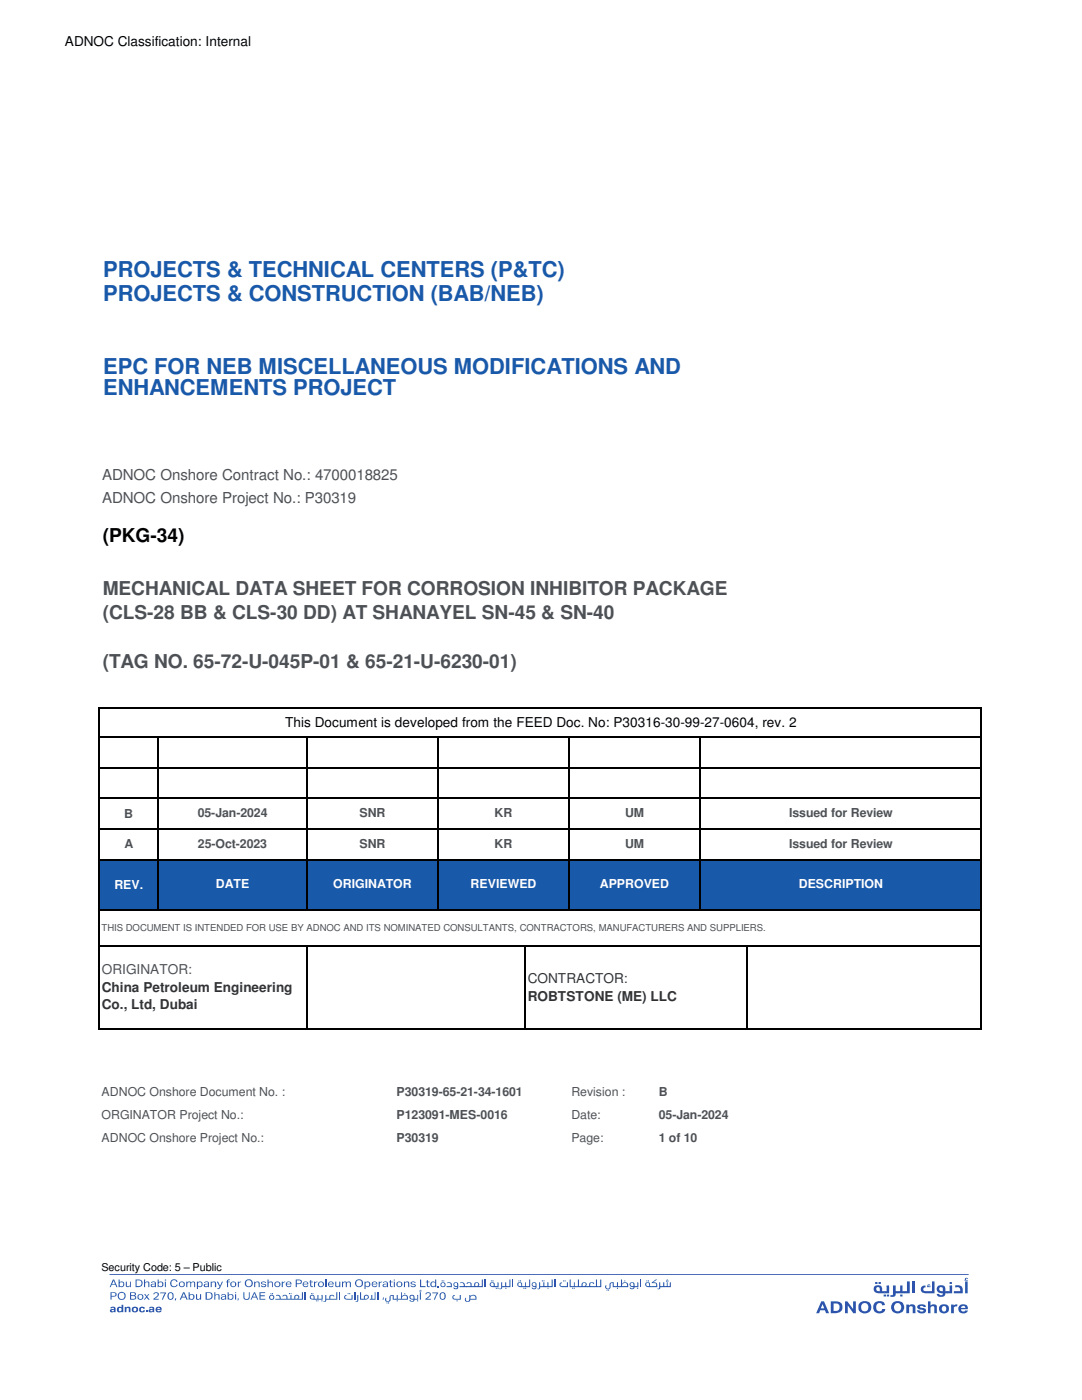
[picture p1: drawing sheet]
<svg xmlns="http://www.w3.org/2000/svg" width="216mm" height="279mm" viewBox="0 0 216 279" stroke-linecap="round" stroke-linejoin="round" font-family="sans-serif">
<path d="M19.9 171.5h176v10.2h-176z" fill="#1859a9"/>
<path d="M19.9 181.6h176v72.9h-176z" fill="#fff"/>
<g fill="none" stroke="#000" stroke-width=".25">
<path d="M19.8 141.3v64.3M19.9 141.4h176.1M19.9 147.2h176.1M19.9 153.2h176.1M19.9 159.3h176.1M31.6 147.3v34.4M61.2 147.3v34.4M87.4 147.3v34.4M113.5 147.3v34.4M139.7 147.3v34.4M195.8 141.5v64.1M19.9 165.4h176.1"/>
<path d="M19.9 171.5h176.1M19.9 181.6h176.1M19.9 188.8h176.1M61.2 188.9v16.7M104.8 188.9v16.7M149.1 188.9v16.7M19.9 205.4h176.1"/>
</g>
<g fill="#2e53ac">
<path d="M178.2 256.5h.5v1.2h.5v.4h-.5a.69 .69 0 0 1-.3 .7 .69 .69 0 0 1-.8 0l.1-.4h.4l.1-.1z"/>
<path d="M181 255.7h.5v2.4h-1v-.4h.5z"/>
<path d="M181.9 255.7h.6v2.4h-.6z"/>
<path d="M190.5 256.6a1.08 1.08 0 0 1 1.6 .8v.7h-1.8v-.4h1.3a.62 .62 0 0 0-.2-.7 .62 .62 0 0 0-.7 0z"/>
<path d="M168.6 259.7h.5l1.1 1.5v-1.5h.6v2.4h-.5l-1.1-1.6v1.6h-.6z"/>
<path d="M174.6 260l.5-.3a1.16 1.16 0 0 1 1.5 .7l-.6 .1a.62 .62 0 0 0-.7-.4 .62 .62 0 0 0-.5 .8 .62 .62 0 0 0 .4 .8 .62 .62 0 0 0 .8-.5h.7a1.25 1.25 0 0 1-1.9 .7 1.25 1.25 0 0 1-.2-1.9z"/>
<path d="M180.8 260.3h.6v.3a.74 .74 0 0 1 .7-.3 .74 .74 0 0 1 .6 .6v1.2h-.6v-1.1a.36 .36 0 0 0-.4-.3 .36 .36 0 0 0-.3 .3v1.1h-.6z"/>
<path d="M183.2 260.5l.4-.1a.88 .88 0 0 1 1.2 .4l-.5 .1a.4 .4 0 0 0-.4-.3 .4 .4 0 0 0-.3 .3l.2 .1a.76 .76 0 0 1 1 .6 .99 .99 0 0 1-1 .5 .99 .99 0 0 1-.8-.6h.5a.39 .39 0 0 0 .4 .3 .39 .39 0 0 0 .3-.3 1.21 1.21 0 0 1-1.2-.7z"/>
<path d="M185.2 259.7h.5v.9a.7 .7 0 0 1 .7-.3 .7 .7 0 0 1 .5 .6v1.2h-.5v-1.1a.39 .39 0 0 0-.4-.3 .39 .39 0 0 0-.3 .3v1.1h-.5z"/>
<path d="M189.8 260.3h.5v.3l.4-.3h.4l-.1 .4h-.4l-.3 .2v1.2h-.5z"/>
<path d="M174.5 256.7a.92 .92 0 0 1 1.2-.1 .92 .92 0 0 1 .3 1.1h.5v.4a2.26 2.26 0 0 1-2-.4l-.2-.7zM174.9 257a.47 .47 0 0 0 .2 .6l.5 .1v-.4a.38 .38 0 0 0-.2-.4 .38 .38 0 0 0-.5 .1zM174.6 255.9h.5v.3h-.5zM175.3 255.9h.5v.3h-.5z"/>
<path d="M176.8 256.6h.6v1.5h-1v-.4h.5zM176.3 258.4h.5v.3h-.5zM177 258.4h.4v.3h-.4z"/>
<path d="M179.6 256.5h.5v1.2h.5v.4h-1.5v-.4h.5zM179.6 258.4h.5v.3h-.5z"/>
<path d="M183.9 256.8l.8-.3v.4a.39 .39 0 0 0-.5 .4 .39 .39 0 0 0 .5 .4h1.3v-2h.5v2.4h-1.7a.82 .82 0 0 1-.9-.3 .82 .82 0 0 1 0-1zM185.1 256.4h.5l-.1 .2-.2-.1v.2h.4v.2h-.7z"/>
<path d="M187.2 256.7a.92 .92 0 0 1 1.1-.1 .92 .92 0 0 1 .3 1.1h.5v.4h-.5a.91 .91 0 0 1-.8 .7 .91 .91 0 0 1-.9-.6h.5a.32 .32 0 0 0 .4 .3 .32 .32 0 0 0 .2-.4 .88 .88 0 0 1-.9-.4 .88 .88 0 0 1 .1-1zM187.5 257a.45 .45 0 0 0 .2 .6l.4 .1v-.4a.39 .39 0 0 0-.1-.4 .39 .39 0 0 0-.5 .1z"/>
<path d="M189.4 256.6l.5-.1 .1 .2v1.4h-1v-.4h.5zM189.5 255.9h.4v.3h-.4z"/>
<path d="M192.6 255.7h.5v2.4h-.5zM192.6 255.2l.4-.1 .1 .1h-.3l-.1 .2h.4v.2h-.7z"/>
<path d="M163.9 259.7h.5l1 2.4h-.6l-.2-.6h-.9l-.3 .6h-.5zM164.1 260.3l-.3 .8h.7z"/>
<path d="M165.8 259.7h1a1.2 1.2 0 0 1 1.3 1.2 1.2 1.2 0 0 1-1.4 1.2h-.9zM166.3 260.1v1.5a.82 .82 0 0 0 1.2-.7 .66 .66 0 0 0-.7-.8z"/>
<path d="M171.6 260a1.31 1.31 0 0 1 1.7-.2 1.31 1.31 0 0 1 .4 1.7 1.31 1.31 0 0 1-1.9 .4 1.31 1.31 0 0 1-.2-1.9zM171.8 260.9a.79 .79 0 0 0 1.5 0 .79 .79 0 0 0-1.5 0z"/>
<path d="M178.2 260a1.3 1.3 0 0 1 2.1 .3 1.3 1.3 0 0 1-1.1 1.9 1.3 1.3 0 0 1-1.3-1.7zM178.3 260.9a.8 .8 0 0 0 1.6 0 .8 .8 0 0 0-1.6 0z"/>
<path d="M187.6 260.5a1.01 1.01 0 0 1 1.4-.1 1.01 1.01 0 0 1 .2 1.3 1.01 1.01 0 0 1-1.4 .3 1.01 1.01 0 0 1-.2-1.5zM187.8 261.2a.55 .55 0 0 0 1.1 0 .55 .55 0 0 0-1.1 0z"/>
<path d="M191.5 260.5a.96 .96 0 0 1 1.1-.1 .96 .96 0 0 1 .5 .9h-1.3a.43 .43 0 0 0 .3 .4 .43 .43 0 0 0 .5-.2h.5a.97 .97 0 0 1-1.4 .5 .97 .97 0 0 1-.2-1.5zM191.9 260.7l-.1 .3h.8a.42 .42 0 0 0-.2-.4 .42 .42 0 0 0-.5 .1z"/>
</g>
<path d="M21.8 254.3h171.5" fill="none" stroke="#2d53ab" stroke-width=".34"/>
<g fill="#2e53ac">
<path d="M25.1 255.8h.2v.7a.32 .32 0 0 0 .4 .2 .32 .32 0 0 0 .3-.3v-.6h.1v1.1h-.1v-.2a.46 .46 0 0 1-.5 .2 .46 .46 0 0 1-.4-.4z"/>
<path d="M28.7 255.4h.3v.5a.46 .46 0 0 1 .5-.2 .46 .46 0 0 1 .3 .5v.7h-.2v-.7a.32 .32 0 0 0-.3-.3 .32 .32 0 0 0-.3 .3v.7h-.3z"/>
<path d="M34.2 255.5a.76 .76 0 0 1 1.2 .3l-.2 .1a.55 .55 0 0 0-.8-.3 .55 .55 0 0 0-.2 .8l.2 .2 .4 .1 .6-.3a.79 .79 0 0 1-1.1 .4 .79 .79 0 0 1-.1-1.3z"/>
<path d="M37.2 255.8h.2v.1a.45 .45 0 0 1 .7 0 .43 .43 0 0 1 .5-.2 .43 .43 0 0 1 .3 .4v.8h-.2v-.7a.3 .3 0 0 0-.3-.3 .3 .3 0 0 0-.3 .3v.7h-.1v-.7a.3 .3 0 0 0-.3-.3 .3 .3 0 0 0-.3 .3v.7h-.2z"/>
<path d="M42 255.8h.2v.1a.49 .49 0 0 1 .6-.2 .49 .49 0 0 1 .3 .5v.7h-.2v-.7a.32 .32 0 0 0-.4-.3 .32 .32 0 0 0-.3 .3v.7h-.2z"/>
<path d="M43.3 255.8h.2l.4 .8 .4-.8h.2l-.8 1.5-.4-.1 .5-.4z"/>
<path d="M45.3 255.5l.6-.1-.1 .1-.3 .1v.2h.3v.1h-.3v1h-.2v-1h-.2v-.1h.2z"/>
<path d="M47.5 255.8h.2v.1l.4-.1-.4 .3v.8h-.2z"/>
<path d="M50.7 255.8h.2v.1a.49 .49 0 0 1 .5-.2 .49 .49 0 0 1 .4 .5v.7h-.2v-.7a.34 .34 0 0 0-.4-.3 .34 .34 0 0 0-.3 .3v.7h-.2z"/>
<path d="M52.1 255.9l.6-.2 .3 .2 .1 .1h-.2a.28 .28 0 0 0-.3-.2 .28 .28 0 0 0-.2 .4 .5 .5 0 0 1 .7 .5l-.5 .2a.37 .37 0 0 1-.5-.4l.2 .1a.36 .36 0 0 0 .6-.1l-.7-.2z"/>
<path d="M53.4 255.4h.2v.5a.46 .46 0 0 1 .5-.2 .46 .46 0 0 1 .3 .5v.7h-.1v-.7a.34 .34 0 0 0-.4-.3 .34 .34 0 0 0-.3 .3v.7h-.2z"/>
<path d="M56.2 255.8h.2v.1l.5-.1-.4 .3-.1 .8h-.2z"/>
<path d="M61.9 255.5h.2v.3h.3v.1h-.3v.6l.4 .3-.4 .1-.2-.2v-.8h-.2v-.1h.2z"/>
<path d="M62.7 255.8h.2v.1l.5-.1-.5 .3v.8h-.2z"/>
<path d="M64.9 255.4h.3v1.5h-.3z"/>
<path d="M66.9 255.8h.2v.7a.3 .3 0 0 0 .3 .2 .3 .3 0 0 0 .3-.3v-.6h.2v1.1h-.2v-.2a.43 .43 0 0 1-.5 .2 .43 .43 0 0 1-.3-.4z"/>
<path d="M68.2 255.8h.3v.1a.45 .45 0 0 1 .7 0 .43 .43 0 0 1 .5-.2 .43 .43 0 0 1 .3 .4v.8h-.2v-.7a.3 .3 0 0 0-.3-.3 .3 .3 0 0 0-.3 .3v.7h-.2v-.7a.28 .28 0 0 0-.3-.3 .28 .28 0 0 0-.2 .3v.7h-.3z"/>
<path d="M75.6 255.8h.2v.1l.4-.1-.4 .3v.8h-.2z"/>
<path d="M77.8 255.5h.2v.3h.4v.1h-.4v.7l.4 .1-.1 .2-.5-.2v-.8h-.2v-.1h.2z"/>
<path d="M80.6 255.8h.2v.1a.46 .46 0 0 1 .5-.2 .46 .46 0 0 1 .4 .5v.7h-.3v-.7a.32 .32 0 0 0-.3-.3 .32 .32 0 0 0-.3 .3v.7h-.2z"/>
<path d="M82 255.9l.5-.2 .4 .2v.1h-.1a.28 .28 0 0 0-.4-.2 .28 .28 0 0 0-.2 .4h.1a.45 .45 0 0 1 .5 0 .45 .45 0 0 1 .1 .5l-.4 .2a.4 .4 0 0 1-.6-.4l.2 .1a.31 .31 0 0 0 .4 .2 .31 .31 0 0 0 .2-.3l-.7-.2z"/>
<path d="M83.8 255.4h.2v1.3h.9v.2h-1.1z"/>
<path d="M85.2 255.5h.2v.3h.3v.1h-.3v.6l.4 .3-.4 .1-.2-.2v-.8h-.2v-.1h.2z"/>
<path d="M87.3 256.6h.3v.3h-.3z"/>
<path d="M89.2 255.9a.69 .69 0 0 1 .8 .2 .69 .69 0 0 1 .2 .8h-1.1v-.2h.9l-.1-.5-.3-.2-.3 .1z"/>
<path d="M91.8 255.9a.64 .64 0 0 1 .7 .1 .64 .64 0 0 1 .3 .7h.2v.2h-1.3v-.2h.8l-.1-.5-.3-.2-.2 .1z"/>
<path d="M93.2 255.9l.8 .1 .1 .7h.3v.2h-1.4v-.2h.9v-.3a.33 .33 0 0 0-.3-.4 .33 .33 0 0 0-.3 .2h-.2z"/>
<path d="M96.1 255.4h.3v1.5h-.6v-.2h.3z"/>
<path d="M96.7 255.4h.2v1.5h-.2z"/>
<path d="M100 255.9h.2v.8h.3v.2h-.3l-.1 .3-.4 .1v-.2l.3-.1z"/>
<path d="M101.6 255.4h.3v1.5h-.6v-.2h.3z"/>
<path d="M102.2 255.4h.2v1.5h-.2z"/>
<path d="M105.6 255.4h.2v1.5h-.6v-.2h.4z"/>
<path d="M107.6 255.9h.2v.8h.3v.2h-.3l-.1 .3-.4 .1v-.2h.3z"/>
<path d="M110.1 255.4h.2v1.5h-.6v-.2h.4z"/>
<path d="M110.6 255.4h.2v1.5h-.2z"/>
<path d="M113.7 255.4h.2v1.3h.3v.2h-.5z"/>
<path d="M115.3 255.4h.2v1.3h.4v.2h-.9v-.2h.3z"/>
<path d="M117.7 256l.7-.1 .2 .3h-.2l-.3-.2-.3 .1v.6h.9v.2h-1.5v-.2h.4z"/>
<path d="M118.9 255.4h.2v1.3h.4v.2h-.9v-.2h.3z"/>
<path d="M119.8 255.4h.2v1.5h-.6v-.2h.4z"/>
<path d="M127.7 255.4h.2v1.5h-.2z"/>
<path d="M130 255.9l.9-.5h.2l-.8 .5 .6 .1 .2 .1v.8h-1.1v-.2h.9v-.5l-.9-.1z"/>
<path d="M131.5 255.9h.2v.8h.4v.2h-.4a.3 .3 0 0 1-.1 .4 .3 .3 0 0 1-.4-.2l.3-.1z"/>
<path d="M28.7 258.3h.3l.3 .4 .3-.4h.2l-.4 .5 .5 .6h-.3l-.3-.4-.4 .4h-.2l.5-.6z"/>
<path d="M30.7 258.1a.55 .55 0 0 1 .9-.1 .55 .55 0 0 1-.3 .9l-.4 .3h.8v.2h-1.1v-.2l.5-.4a.39 .39 0 0 0 .4-.3 .39 .39 0 0 0-.3-.5 .39 .39 0 0 0-.4 .3h-.2z"/>
<path d="M32 257.9h1.1l-.6 1.5h-.2l.6-1.3h-.9z"/>
<path d="M34.9 259.1h.3l-.1 .4h-.2z"/>
<path d="M39.1 258.3h.2v.7a.3 .3 0 0 0 .3 .2 .3 .3 0 0 0 .3-.2v-.7h.2v1.1h-.2v-.2a.43 .43 0 0 1-.5 .2 .43 .43 0 0 1-.3-.4z"/>
<path d="M42.8 257.9h.2v.5a.49 .49 0 0 1 .5-.1 .49 .49 0 0 1 .3 .4v.7h-.2v-.7a.32 .32 0 0 0-.3-.3 .32 .32 0 0 0-.3 .3v.7h-.2z"/>
<path d="M47.5 259.1h.2l-.2 .4h-.1z"/>
<path d="M48.6 257.9h.2v.9a.45 .45 0 0 0 .4 .4 .45 .45 0 0 0 .5-.4v-.9h.1v.9a.64 .64 0 0 1-.6 .6 .64 .64 0 0 1-.6-.6z"/>
<path d="M51.8 257.9h1.1v.2h-.9v.4h.8v.2h-.8v.5h1l-.1 .2h-1.1z"/>
<path d="M55.1 258.4a.65 .65 0 0 1 .7 .1 .65 .65 0 0 1 .2 .7h.3v.2h-1.4v-.2h.9l-.1-.5-.6-.1z"/>
<path d="M56.4 258.6l.5-.2a.44 .44 0 0 1 .5 .5v.3h.3v.2h-1.5v-.2h.9v-.3a.34 .34 0 0 0-.2-.3 .34 .34 0 0 0-.4 .1h-.2z"/>
<path d="M60.2 257.9h.3v1.5h-.6v-.2h.3z"/>
<path d="M60.7 257.9h.3v1.5h-.3z"/>
<path d="M64.9 258.4h.2v.8h.3v.2h-.3l-.1 .4h-.5l.4-.2z"/>
<path d="M65.8 258.5l.6-.1 .3 .3h-.2a.34 .34 0 0 0-.3-.1 .34 .34 0 0 0-.3 .3v.3h.9v.2h-1.4v-.2h.3z"/>
<path d="M67.1 257.9h.2v1.5h-.5v-.2h.3z"/>
<path d="M67.6 257.9h.2v1.5h-.2z"/>
<path d="M70.7 257.9h.2v1.5h-.2z"/>
<path d="M71.3 258.4h.2v1.2l-.2 .2h-.3v-.1l.3-.1z"/>
<path d="M71.8 257.9h.3v1.3h.3v.2h-.6z"/>
<path d="M74.1 258.4h.2v.8h.5v-1.3h.1v1.5h-1.1v-.2h.3z"/>
<path d="M75.3 257.9h.2v1.5h-.2z"/>
<path d="M76.5 258.9h.1l-.1 .5h-.2z"/>
<path d="M85 258a.53 .53 0 0 1 .8-.1 .53 .53 0 0 1 0 .8l-.6 .5h.8v.2h-1.1v-.2l.6-.5a.36 .36 0 0 0 .2-.6 .36 .36 0 0 0-.6 .2h-.2z"/>
<path d="M86.3 257.9h1.1l-.6 1.5h-.2l.6-1.3h-.9z"/>
<path d="M24.9 260.8h.3v.1a.49 .49 0 0 1 .5-.1 .49 .49 0 0 1 .3 .4v.7h-.3v-.7l-.2-.2-.3 .2v.7h-.3z"/>
<path d="M27.9 260.9l.5-.1a.41 .41 0 0 1 .5 .4h-.3a.31 .31 0 0 0-.6 .1 .32 .32 0 0 0 .5 .4l.1-.2h.3a.6 .6 0 0 1-.9 .4 .6 .6 0 0 1-.1-1z"/>
<path d="M29.1 261.5h.4v.4h-.4z"/>
<path d="M22.5 255.4h.3l.7 1.5h-.3l-.2-.5h-.7l-.2 .5h-.2zM22.7 255.6l-.3 .7h.5z"/>
<path d="M23.7 255.4h.2v.5a.55 .55 0 0 1 .7 0 .55 .55 0 0 1 0 .8 .55 .55 0 0 1-.7 0v.2h-.2zM23.9 256.3a.41 .41 0 0 0 .8 0 .41 .41 0 0 0-.8 0z"/>
<path d="M27.1 255.4h.5a.76 .76 0 0 1 .8 .7 .76 .76 0 0 1-.8 .8h-.5zM27.3 255.5v1.2a.63 .63 0 0 0 .9-.3 .63 .63 0 0 0-.4-.9z"/>
<path d="M30.2 255.9a.53 .53 0 0 1 .5-.2 .53 .53 0 0 1 .4 .5v.7h-.2v-.2a.41 .41 0 0 1-.6 .2 .41 .41 0 0 1 0-.7h.6a.31 .31 0 0 0-.2-.3 .31 .31 0 0 0-.4 .1h-.2zM30.4 256.4l-.1 .1a.33 .33 0 0 0 .4 .2 .33 .33 0 0 0 .2-.4z"/>
<path d="M31.5 255.4h.2v.5a.56 .56 0 0 1 .8 .1 .56 .56 0 0 1-.1 .7 .56 .56 0 0 1-.8 0v.2h-.1zM31.6 256.3a.45 .45 0 0 0 .9 0 .45 .45 0 0 0-.9 0z"/>
<path d="M32.9 255.8h.2v1.1h-.2zM32.9 255.4h.2v.2h-.2z"/>
<path d="M35.7 256.3a.6 .6 0 0 1 1.2 0 .6 .6 0 0 1-1.2 0zM35.9 256.3a.41 .41 0 0 0 .8 0 .41 .41 0 0 0-.8 0z"/>
<path d="M39.3 255.8h.2v.1a.55 .55 0 0 1 .8 0 .55 .55 0 0 1 0 .8 .55 .55 0 0 1-.8 0v.6h-.2zM39.6 256a.43 .43 0 0 0 .1 .7 .43 .43 0 0 0 .6-.4 .43 .43 0 0 0-.6-.4z"/>
<path d="M40.8 255.9a.52 .52 0 0 1 .5-.2 .52 .52 0 0 1 .4 .5v.7h-.2v-.2a.41 .41 0 0 1-.6 .2 .41 .41 0 0 1 0-.7h.6a.31 .31 0 0 0-.2-.4 .31 .31 0 0 0-.4 .2h-.2zM40.9 256.4v.1a.32 .32 0 0 0 .4 .2 .32 .32 0 0 0 .2-.4z"/>
<path d="M45.9 256.3a.6 .6 0 0 1 1.2 0 .6 .6 0 0 1-1.2 0zM46.1 256.3a.4 .4 0 0 0 .8 0 .4 .4 0 0 0-.8 0z"/>
<path d="M48.8 256.1a.8 .8 0 0 1 1.6 0 .8 .8 0 0 1-1.6 0zM49 256.1a.6 .6 0 0 0 1.2 0 .6 .6 0 0 0-1.2 0z"/>
<path d="M54.7 256.3a.6 .6 0 0 1 1.2 0 .6 .6 0 0 1-1.2 0zM54.9 256.3a.4 .4 0 0 0 .8 0 .4 .4 0 0 0-.8 0z"/>
<path d="M57.1 256a.57 .57 0 0 1 .7-.3 .57 .57 0 0 1 .4 .6h-1a.36 .36 0 0 0 .3 .4 .36 .36 0 0 0 .4-.2h.2a.58 .58 0 0 1-.8 .3 .58 .58 0 0 1-.2-.8zM57.4 255.9l-.2 .3h.8a.34 .34 0 0 0-.3-.3 .34 .34 0 0 0-.3 0z"/>
<path d="M59 255.4h.6a.49 .49 0 0 1 .6 .4 .49 .49 0 0 1-.6 .5h-.4v.6h-.2zM59.2 255.5v.6h.4a.32 .32 0 0 0 .4-.3 .32 .32 0 0 0-.4-.3z"/>
<path d="M60.5 256a.56 .56 0 0 1 .6-.3 .56 .56 0 0 1 .4 .6h-.9l.2 .4 .7-.2a.59 .59 0 0 1-.8 .3 .59 .59 0 0 1-.2-.8zM60.7 255.9l-.1 .3h.7a.34 .34 0 0 0-.2-.3 .34 .34 0 0 0-.4 0z"/>
<path d="M63.5 256.3a.59 .59 0 0 1 1.1 0 .59 .59 0 0 1-1.1 0zM63.6 256.3a.4 .4 0 0 0 .8 0 .4 .4 0 0 0-.8 0z"/>
<path d="M65.6 255.9a.56 .56 0 0 1 .7-.1 .56 .56 0 0 1 .3 .5h-.9a.38 .38 0 0 0 .2 .4 .38 .38 0 0 0 .5-.2h.1a.57 .57 0 0 1-.8 .3 .57 .57 0 0 1-.1-.9zM65.8 255.9l-.1 .3h.7l-.1-.1a.33 .33 0 0 0-.5-.2z"/>
<path d="M70.9 256.1a.81 .81 0 0 1 1.6 0 .81 .81 0 0 1-1.6 0zM71 256.1a.6 .6 0 0 0 1.2 0 .6 .6 0 0 0-1.2 0z"/>
<path d="M72.7 255.8h.2v.1a.57 .57 0 0 1 .8 0 .57 .57 0 0 1 0 .8 .57 .57 0 0 1-.8 0v.6h-.2zM73 256a.42 .42 0 0 0 .2 .7 .42 .42 0 0 0 .5-.4 .42 .42 0 0 0-.5-.4z"/>
<path d="M74.3 255.9a.59 .59 0 0 1 .6-.1 .59 .59 0 0 1 .4 .5h-1l.1 .2a.39 .39 0 0 0 .7 0h.2a.59 .59 0 0 1-.9 .3 .59 .59 0 0 1-.1-.9zM74.5 255.9l-.2 .3h.8l-.1-.3z"/>
<path d="M76.4 255.9a.58 .58 0 0 1 1 .3v.7l-.3-.1a.39 .39 0 0 1-.7 0 .39 .39 0 0 1 .4-.6h.4a.34 .34 0 0 0-.2-.3 .34 .34 0 0 0-.4 .1h-.2zM76.6 256.4l-.1 .1a.35 .35 0 0 0 .5 .2 .35 .35 0 0 0 .2-.4z"/>
<path d="M78.6 255.8h.2v1.1h-.2zM78.6 255.4h.2v.2h-.2z"/>
<path d="M79.1 256.3a.6 .6 0 0 1 1.2 0 .6 .6 0 0 1-1.2 0zM79.3 256.3a.4 .4 0 0 0 .8 0 .4 .4 0 0 0-.8 0z"/>
<path d="M86 255.9a.56 .56 0 0 1 .8 0v-.5h.2v1.5h-.2v-.2a.57 .57 0 0 1-.8 0 .57 .57 0 0 1 0-.8zM86.2 256a.42 .42 0 0 0 .1 .7 .42 .42 0 0 0 .6-.4 .42 .42 0 0 0-.6-.4z"/>
<path d="M88.1 256.4a.33 .33 0 0 0 .6 0 .33 .33 0 0 0-.6 0zM87.9 256.4a.51 .51 0 0 1 1 0 .51 .51 0 0 1-1 0zM88.1 255.5h.2v.2h-.2zM88.5 255.5h.1v.2h-.1z"/>
<path d="M90.6 256l.3-.1a.39 .39 0 0 1 .5 .4v.5a.5 .5 0 0 1-.4 .5 .5 .5 0 0 1-.5-.3l.5 .1 .2-.2a.58 .58 0 0 1-.6-.2 .58 .58 0 0 1 0-.7zM90.7 256.1v.4l.5 .2v-.6z"/>
<path d="M94.7 256a.5 .5 0 0 1 .7-.1 .5 .5 0 0 1 .1 .7l.3 .1v.2h-1.4v-.2h.2zM94.9 256.2l-.1 .5h.2a.33 .33 0 0 0 .4-.3 .33 .33 0 0 0-.3-.4z"/>
<path d="M97.9 256l.3-.1a.39 .39 0 0 1 .5 .4v.4h.3v.2h-.6a.53 .53 0 0 1-.6-.3 .53 .53 0 0 1 .1-.6zM98 256.1v.5l.5 .1-.1-.6zM98 255.5h.1v.2h-.1zM98.3 255.5h.2v.2h-.2z"/>
<path d="M99.2 255.9l.3 .1v.9h-.6v-.2h.4zM98.9 257h.2v.2h-.2zM99.3 257h.2v.2h-.2z"/>
<path d="M100.8 255.9h.2v.8h.3v.2h-.8v-.2h.3zM100.8 257h.2v.2h-.2z"/>
<path d="M103.3 256h.8l.1 .7h.3v.2h-.6a.55 .55 0 0 1-.6-.3 .55 .55 0 0 1 0-.6zM103.5 256.1v.5l.5 .1-.1-.6zM103.5 255.5h.1v.2h-.1zM103.8 255.5h.2v.2h-.2z"/>
<path d="M104.8 255.9h.1v.8h.4v.2h-.9v-.2h.4zM104.4 257h.2v.2h-.2zM104.8 257h.2v.2h-.2z"/>
<path d="M106.2 256l.4-.1a.38 .38 0 0 1 .5 .4v.5a.5 .5 0 0 1-.5 .5 .5 .5 0 0 1-.5-.3l.5 .1 .2-.2a.58 .58 0 0 1-.6-.2 .58 .58 0 0 1 0-.7zM106.3 256.1v.4l.5 .2v-.6z"/>
<path d="M108.4 255.9h.2v.8h.4v.2h-.9v-.2h.3zM108.1 255.5h.2v.2h-.2zM108.5 255.5h.1v.2h-.1z"/>
<path d="M109.2 255.9h.2v.8h.4v.2h-.9v-.2h.3zM109.3 257h.1v.2h-.1z"/>
<path d="M111.8 256l.3-.1v.2l-.2 .1v.4l1.2 .1v-.8h.2v1l-1.4-.1-.2-.2zM112.4 255.5h.1v.2h-.1zM112.6 255.5h.3v.2h-.3z"/>
<path d="M114.5 255.9h.2v.8h.3v.2h-.8v-.2h.3zM114.2 257h.2v.2h-.2zM114.5 257h.2v.2h-.2z"/>
<path d="M116.2 256a.48 .48 0 0 1 .7-.1 .48 .48 0 0 1 0 .7l-.1 .1h.5v.2h-1.5v-.2h.2zM116.3 256.2l-.1 .5a.38 .38 0 0 0 .6-.1 .38 .38 0 0 0-.1-.5z"/>
<path d="M120.9 256.5h.1a.35 .35 0 0 0 .1 .6 .35 .35 0 0 0 .5-.3l.1-.7 .1-.1 .7-.1v.8h.3v.2h-.5v-.8l-.4 .1-.1 .6a.53 .53 0 0 1-.7 .5 .53 .53 0 0 1-.2-.8zM121 257.4h.2v.2h-.2zM121.4 257.4h.1v.2h-.1z"/>
<path d="M123.1 255.9h.2v.8h.4v.2h-.9v-.2h.3zM123.1 257h.2v.2h-.2z"/>
<path d="M124.3 256.2l-.2 .5h1a.49 .49 0 0 0-.2-.6 .49 .49 0 0 0-.6 .1zM123.9 255.4h.2v.8a.66 .66 0 0 1 .7-.3 .66 .66 0 0 1 .5 .6v.4h-1.7v-.2h.3zM124.6 255.5h.2v.2h-.2z"/>
<path d="M125.8 256l.3-.1a.39 .39 0 0 1 .5 .4v.4h.3v.2h-.3a.5 .5 0 0 1-.4 .4 .5 .5 0 0 1-.6-.3l.5 .1 .3-.2a.57 .57 0 0 1-.7-.2 .57 .57 0 0 1 .1-.7zM125.9 256.1l-.1 .4 .6 .2-.1-.6z"/>
<path d="M127.1 255.9l.3 .1v.9h-.6v-.2h.4zM127.1 257h.2v.2h-.2z"/>
<path d="M128.9 256h.7l.1 .7h.3v.2h-.6a.55 .55 0 0 1-.6-.3 .55 .55 0 0 1 .1-.6zM129 256.1v.5l.5 .1v-.6zM129 255.5h.2v.2h-.2zM129.3 255.5h.2v.2h-.2z"/>
<path d="M132.3 255.9h.2v.8h.6v-.8h.1v.8h.4v-.8h.2l.1 1h-1.9v-.2h.3zM133.1 255.3h.1v.2h-.1zM132.9 255.6h.2v.2h-.2zM133.2 255.6h.2v.2h-.2z"/>
<path d="M22.1 257.9h.5a.48 .48 0 0 1 .7 .4 .48 .48 0 0 1-.7 .5h-.3v.6h-.2zM22.3 258v.6h.3a.32 .32 0 0 0 .4-.3 .32 .32 0 0 0-.4-.3z"/>
<path d="M23.5 258.6a.81 .81 0 0 1 1.6 0 .81 .81 0 0 1-1.6 0zM23.7 258.6a.61 .61 0 0 0 1.2 0 .61 .61 0 0 0-1.2 0z"/>
<path d="M26 257.9h.5a.38 .38 0 0 1 .6 .2 .38 .38 0 0 1-.2 .5 .44 .44 0 0 1 .2 .6 .44 .44 0 0 1-.6 .2h-.5zM26.2 258v.5l.7-.1-.1-.3zM26.2 258.7v.5h.6a.27 .27 0 0 0 .2-.3 .27 .27 0 0 0-.2-.2z"/>
<path d="M27.4 258.8a.61 .61 0 0 1 1.2 0 .61 .61 0 0 1-1.2 0zM27.6 258.8a.41 .41 0 0 0 .8 0 .41 .41 0 0 0-.8 0z"/>
<path d="M33.6 258.1a.73 .73 0 0 1 1.1 .5 .73 .73 0 0 1-.9 .8 .84 .84 0 0 1-.2-1.3zM33.8 258.1l-.1 .6a.44 .44 0 0 0 .4 .5 .44 .44 0 0 0 .3-.7 .4 .4 0 0 0-.2-.4 .4 .4 0 0 0-.4 0z"/>
<path d="M36.5 257.9h.3l.7 1.5h-.3l-.2-.4h-.7l-.2 .4h-.2zM36.7 258.1l-.3 .7h.6z"/>
<path d="M37.6 257.9h.2v.5a.56 .56 0 0 1 .8 0 .56 .56 0 0 1 0 .8 .56 .56 0 0 1-.8 0v.2h-.2zM37.8 258.8a.4 .4 0 0 0 .8 0 .4 .4 0 0 0-.8 0z"/>
<path d="M41 257.9h.6a.75 .75 0 0 1 .8 .8 .75 .75 0 0 1-.8 .7h-.6zM41.3 258v1.2a.66 .66 0 0 0 .9-.6 .66 .66 0 0 0-.9-.6z"/>
<path d="M44.2 258.4a.53 .53 0 0 1 .5-.2 .53 .53 0 0 1 .4 .5v.7h-.2v-.2l-.1 .1a.4 .4 0 0 1-.6 .1 .4 .4 0 0 1 .1-.7h.6a.31 .31 0 0 0-.2-.3 .31 .31 0 0 0-.4 .2h-.2zM44.3 258.9v.1a.33 .33 0 0 0 .4 .2 .33 .33 0 0 0 .2-.4z"/>
<path d="M45.4 257.9h.2v.5a.56 .56 0 0 1 .8 0 .56 .56 0 0 1 0 .8 .56 .56 0 0 1-.8 0v.2h-.2zM45.6 258.8a.4 .4 0 0 0 .8 0 .4 .4 0 0 0-.8 0z"/>
<path d="M46.9 258.3h.2v1.1h-.2zM46.9 257.9h.2v.2h-.2z"/>
<path d="M50.7 257.9h.2l.6 1.5h-.2l-.2-.4h-.7l-.2 .4h-.2zM50.8 258.1l-.3 .7h.6z"/>
<path d="M53.9 258.9a.35 .35 0 0 0 .7 0 .35 .35 0 0 0-.7 0zM53.7 258.9a.55 .55 0 0 1 1.1 0 .55 .55 0 0 1-1.1 0zM54 258.1h.1v.2h-.1zM54.3 258.1h.2v.2h-.2z"/>
<path d="M58 258.4h.2v.8h.3v.2h-.9v-.2h.4zM57.7 258.1h.2v.2h-.2zM58 258.1h.2v.2h-.2z"/>
<path d="M58.8 258.5a.48 .48 0 0 1 .8 0 .48 .48 0 0 1-.1 .7h.4v.2h-1.5v-.2h.3zM59.1 258.6l-.2 .6a.36 .36 0 0 0 .6-.1 .36 .36 0 0 0-.3-.5z"/>
<path d="M61.9 258.5l.2-.1a.48 .48 0 0 1 .7 .5v.3h.3v.2h-.6a.52 .52 0 0 1-.6-.2 .52 .52 0 0 1 0-.7zM62.1 258.7v.4l.5 .1-.1-.5zM62.1 258.1h.1v.2h-.1zM62.4 258.1h.1v.2h-.1z"/>
<path d="M63.3 258.4h.2v.8h.4v.2h-.9v-.2h.3zM63 259.5h.2v.2h-.2zM63.4 259.5h.1v.2h-.1z"/>
<path d="M64.1 258.5l.2-.1 .1 .2v.8h-.6v-.2h.4zM64.1 259.5h.2v.2h-.2z"/>
<path d="M68.8 258.6l.3-.2 .1 .2a.3 .3 0 0 0-.3 .4 .3 .3 0 0 0 .4 .2h.8v-.8h.3v1l-1.5-.1-.2-.2zM69.4 258.1h.2v.2h-.2zM69.7 258.1h.2v.2h-.2z"/>
<path d="M72.7 258.5a.51 .51 0 0 1 .9 .3 .51 .51 0 0 1-.7 .6h-.6v-.2h.3zM72.9 258.6l-.1 .6h.1a.33 .33 0 0 0 .5-.3 .33 .33 0 0 0-.5-.3z"/>
<path d="M76.9 259h.2a.36 .36 0 0 0 .1 .6 .36 .36 0 0 0 .5-.3l.1-.7 .1-.1 .7-.1v.8h.3v.2h-.5v-.8l-.4 .1-.1 .6a.55 .55 0 0 1-.7 .5 .55 .55 0 0 1-.3-.8zM77.1 259.9h.2v.2h-.2zM77.4 259.9h.2v.2h-.2z"/>
<path d="M79.2 258.4h.2v.8h.3v.2h-.9v-.2h.4zM79.2 259.5h.2v.2h-.2z"/>
<path d="M80.4 258.7l-.2 .5h1a.49 .49 0 0 0-.2-.6 .49 .49 0 0 0-.6 .1zM80 257.9h.2v.8a.7 .7 0 0 1 .9-.2 .7 .7 0 0 1 .3 .9h-1.7v-.2h.3zM80.7 258.1h.2v.2h-.2z"/>
<path d="M81.8 258.5l.2-.1a.51 .51 0 0 1 .7 .5v.3h.3v.2h-.3a.53 .53 0 0 1-.5 .4 .53 .53 0 0 1-.5-.3l.5 .2 .3-.3a.56 .56 0 0 1-.7-.2 .56 .56 0 0 1 0-.7zM82 258.7v.4l.5 .1-.1-.5z"/>
<path d="M83.2 258.5h.2v.9h-.5v-.2h.4zM83.2 259.5h.2v.2h-.2z"/>
<path d="M83.8 257.9h.2v1.5h-.2zM83.8 257.5h.3l-.2 .2 .2 .1h-.4z"/>
<path d="M87.9 258.1a.7 .7 0 0 1 1 .5 .7 .7 0 0 1-.9 .7 1 1 0 0 1-.1-1.2zM88.1 258.1l-.2 .4a.46 .46 0 0 0 .4 .7 .46 .46 0 0 0 .4-.7 .39 .39 0 0 0-.2-.4 .39 .39 0 0 0-.4 0z"/>
<path d="M90.4 258.6l.3-.2 .1 .2a.3 .3 0 0 0-.3 .4 .3 .3 0 0 0 .3 .2h.9v-.8h.2v1l-1.4-.1-.2-.2zM91.1 259.5h.2v.2h-.2z"/>
<path d="M94 258.7l-.1 .5h1a.5 .5 0 0 0-.2-.6 .5 .5 0 0 0-.7 .1zM92.9 259h.1a.36 .36 0 0 0 .1 .6 .36 .36 0 0 0 .5-.3v-.9h.3v.3a.7 .7 0 0 1 .9-.2 .7 .7 0 0 1 .3 .9h-1.2a.54 .54 0 0 1-.8 .4 .54 .54 0 0 1-.2-.8z"/>
<path d="M22.1 261a.57 .57 0 0 1 .5-.3 .57 .57 0 0 1 .5 .5v.7h-.4v-.2a.38 .38 0 0 1-.6 .2 .38 .38 0 0 1 .1-.6l.5-.1v-.1l-.2-.1-.5 .1zM22.3 261.5v.2a.26 .26 0 0 0 .3 0 .26 .26 0 0 0 .1-.3z"/>
<path d="M23.5 260.9l.4-.1 .4 .1v-.5h.3v1.5h-.3v-.2a.57 .57 0 0 1-.9 0 .57 .57 0 0 1 .1-.8zM23.7 261.1a.33 .33 0 0 0 .2 .5 .33 .33 0 0 0 .4-.4 .33 .33 0 0 0-.5-.2z"/>
<path d="M26.3 261.3a.62 .62 0 0 1 1.2 0 .62 .62 0 0 1-1.2 0zM26.6 261.4a.34 .34 0 0 0 .6 0 .34 .34 0 0 0-.6 0z"/>
<path d="M29.8 261a.57 .57 0 0 1 .6-.2 .57 .57 0 0 1 .4 .4v.7h-.3v-.2a.41 .41 0 0 1-.6 .2 .41 .41 0 0 1-.1-.6l.7-.1-.2-.2-.6 .1zM30 261.5v.2h.3l.2-.3z"/>
<path d="M31.1 261a.63 .63 0 0 1 .7-.2 .63 .63 0 0 1 .5 .6h-.9l.1 .3 .8-.2a.63 .63 0 0 1-.9 .4 .63 .63 0 0 1-.3-.9zM31.5 261.1l-.1 .1h.5a.27 .27 0 0 0-.2-.2 .27 .27 0 0 0-.2 .1z"/>
</g>
<g font-size="4.4" fill="#1859a9">
<text x="20.6" y="55.3">PROJECTS &amp; TECHNICAL CENTERS (P&amp;TC)</text>
<text x="20.6" y="60.1">PROJECTS &amp; CONSTRUCTION (BAB/NEB)</text>
<text x="20.6" y="74.7">EPC FOR NEB MISCELLANEOUS MODIFICATIONS AND</text>
<text x="20.6" y="78.8">ENHANCEMENTS PROJECT</text>
</g>
<text font-size="3.8" x="20.5" y="108.2">(PKG-34)</text>
<g font-size="3.8" fill="#4d5156">
<text x="20.5" y="118.7">MECHANICAL DATA SHEET FOR CORROSION INHIBITOR PACKAGE</text>
<text x="20.5" y="123.4">(CLS-28 BB &amp; CLS-30 DD) AT SHANAYEL SN-45 &amp; SN-40</text>
<text x="20.5" y="133.3">(TAG NO. 65-72-U-045P-01 &amp; 65-21-U-6230-01)</text>
</g>
<g font-size="3" fill="#4d5156">
<text x="20.4" y="95.8">ADNOC Onshore Contract No.: 4700018825</text>
<text x="20.4" y="100.3">ADNOC Onshore Project No.: P30319</text>
</g>
<g font-size="2.7">
<text x="13" y="9.1">ADNOC Classification: Internal</text>
<text x="56.9" y="145.1">This Document is developed from the FEED Doc. No: P30316-30-99-27-0604, rev. 2</text>
</g>
<text font-size="2.7" fill="#4d5156" x="20.3" y="194.4">ORIGINATOR:</text>
<g font-size="2.7" fill="#333">
<text x="20.3" y="197.9">China Petroleum Engineering</text>
<text x="105.3" y="196.2">CONTRACTOR:</text>
<text x="20.3" y="201.4">Co., Ltd, Dubai</text>
<text x="105.3" y="199.7">ROBTSTONE (ME) LLC</text>
</g>
<g font-size="2.5" fill="#4d5156">
<text x="24.8" y="163.2">B</text>
<text x="39.5" y="163.1">05-Jan-2024</text>
<text x="71.7" y="163.1">SNR</text>
<text x="98.7" y="163.1">KR</text>
<text x="124.7" y="163.1">UM</text>
<text x="157.4" y="163.1">Issued for Review</text>
<text x="24.8" y="169.3">A</text>
<text x="39.5" y="169.2">25-Oct-2023</text>
<text x="71.7" y="169.2">SNR</text>
<text x="98.7" y="169.2">KR</text>
<text x="124.7" y="169.2">UM</text>
<text x="157.4" y="169.2">Issued for Review</text>
<text x="20.3" y="218.7">ADNOC Onshore Document No. :</text>
<text x="79.1" y="218.7">P30319-65-21-34-1601</text>
<text x="114" y="218.7">Revision :</text>
<text x="131.4" y="218.7">B</text>
<text x="20.3" y="223.3">ORGINATOR Project No.:</text>
<text x="20.3" y="227.9">ADNOC Onshore Project No.:</text>
<text x="79.1" y="223.3">P123091-MES-0016</text>
<text x="79.1" y="227.9">P30319</text>
<text x="114" y="223.3">Date:</text>
<text x="114" y="227.9">Page:</text>
<text x="131.4" y="223.3">05-Jan-2024</text>
<text x="131.4" y="227.9">1 of 10</text>
</g>
<g font-size="2.5" fill="#fff">
<text x="22.8" y="177.4">REV.</text>
<text x="43.1" y="177.3">DATE</text>
<text x="66.5" y="177.3">ORIGINATOR</text>
<text x="93.9" y="177.3">REVIEWED</text>
<text x="119.7" y="177.3">APPROVED</text>
<text x="159.4" y="177.3">DESCRIPTION</text>
</g>
<text font-size="2.2" x="20.2" y="253.7">Security Code: 5 – Public</text>
<text font-size="1.9" fill="#4d5156" x="20.2" y="185.7">THIS DOCUMENT IS INTENDED FOR USE BY ADNOC AND ITS NOMINATED CONSULTANTS, CONTRACTORS, MANUFACTURERS AND SUPPLIERS.</text>
</svg>
